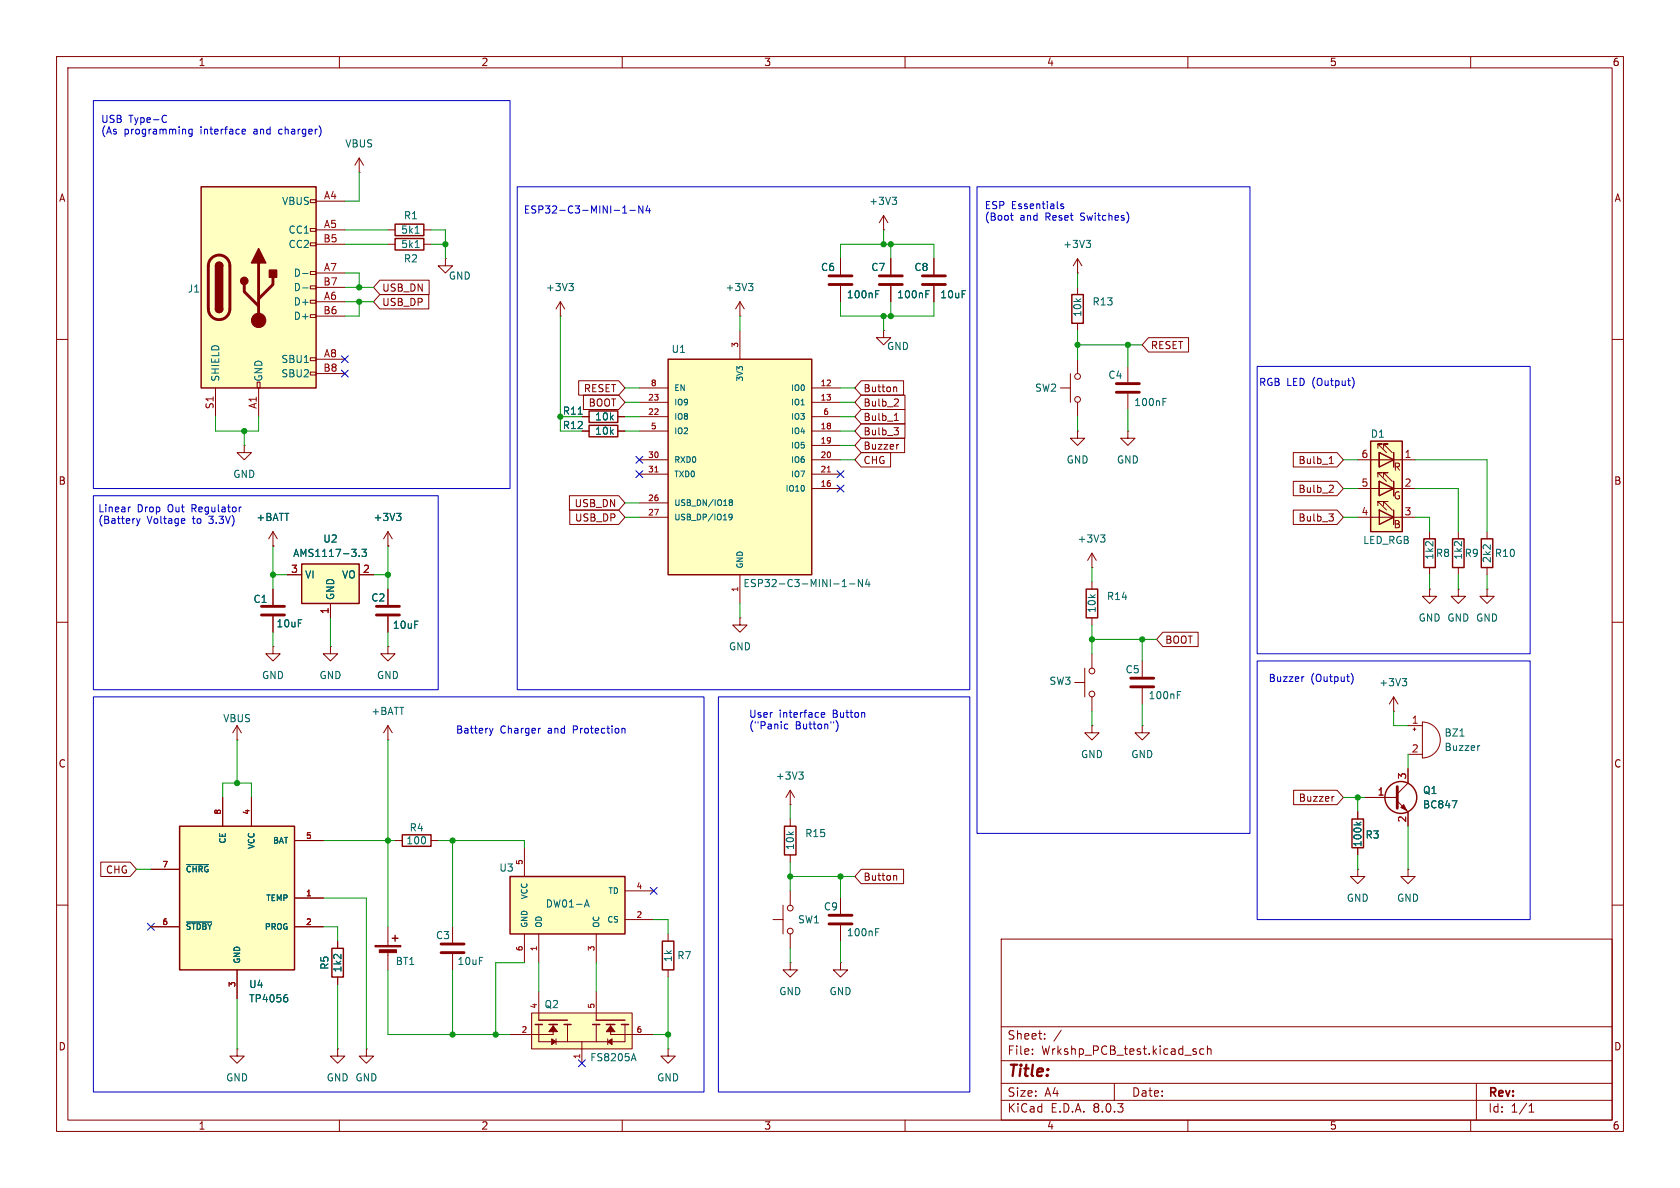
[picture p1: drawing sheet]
<svg xmlns="http://www.w3.org/2000/svg" width="297mm" height="210mm" viewBox="0 0 297 210" stroke-linecap="round" stroke-linejoin="round" font-family="sans-serif">
<g fill="none" stroke="#840000" stroke-width=".18">
<path d="M10 10h277v190h-277zM12 12h273v186h-273zM60 10v2M110 10v2M160 10v2M210 10v2M260 10v2M10 60h2M285 60h2M48.3 96.5h.1M48.3 94l-.8 1.3M48.3 94v2.5"/>
<path d="M48.3 94l.7 1.3M10 110h2M285 110h2M10 160h2M285 160h2M177 166h108v32h-108zM60 198v2M110 198v2M160 198v2M177 194.5h108M177 191.5h108M177 187.5h108"/>
<path d="M177 181.5h108M182.5 186.3v.1M182.5 185.5v.1M184.7 183.6v.1M184.7 182.8v.1M187.6 182.1l-1.3 2M197 191.5v3M210 198v2M212.8 185.5l-.4-.1-.3 .3v.4l.1 .2h.6M213.5 185.5l.2-.1 .3 .1 .1 .9M213.5 184.9v1.5M260 198v2"/>
<path d="M261 191.5v6.5M270.3 196.6h.9M270.3 195.5l.4-.4v1.5"/>
</g>
<path d="M53.3 99.7h10.2v7h-10.2z" fill="#ffffc2"/>
<path d="M53.3 99.7h10.2v7h-10.2zM69.3 165.9h1.1M69.8 165.4v1" fill="none" stroke="#840000" stroke-width=".25"/>
<g fill="none" stroke="#840000" stroke-width=".18">
<path d="M68.6 96.5h.1M68.6 94l-.8 1.3M68.6 94v2.5M68.6 94l.7 1.3M193 97.8l-.7 1.3M193 97.8v2.5M193 97.8l.8 1.3M48.3 104.1v2.8M48.3 109v2.8M50.8 101.6h2.5M58.4 106.7v2.5M63.5 101.6h2.5"/>
<path d="M68.6 104.1v2.8M68.6 109v2.8M193 100.3h.1M68.6 163.8v3.3M68.6 168.1v3.4"/>
</g>
<path d="M63.5 98.2v.2M64 97.1h.8l-.5 .5 .4 .1v.5l-.2 .2-.5-.2M70.1 90.7h.8l-.4 .5M70.6 91.2l.3 .3v.3l-.3 .2M194.6 94.6h.7l-.4 .4M195.1 95l.2 .3v.3l-.2 .2" fill="none" stroke="#006464" stroke-width=".18"/>
<path d="M46.2 108.7h4.1M46.2 107.2h4.1M66.5 108.7h4.1M66.5 107.2h4.1" fill="none" stroke="#840000" stroke-width=".51"/>
<g fill="#840000" stroke="#840000" stroke-width=".18">
<path d="M66.3 167.1h4.6v.3h-4.6z"/>
<path d="M67.1 167.9h3v.5h-3z"/>
</g>
<path d="M90.2 154.9h20.3v10.2h-20.3z" fill="#ffffc2"/>
<path d="M90.2 154.9h20.3v10.2h-20.3z" fill="none" stroke="#840000" stroke-width=".25"/>
<g fill="none" stroke="#840000" stroke-width=".18">
<path d="M191.8 118.1v5.1M193 115.6v2.5M190 120.7h1.8M193 123.2v2.5M92.7 149.9v5M110.5 157.5h5.1M80 163.8v2.8M80 168.7v2.8M92.7 165.1v5.1M95.2 165.1v5.1M105.4 165.1v5.1M110.5 162.6h5.1"/>
<circle cx="193" cy="118.6" r=".51"/>
<circle cx="193" cy="122.7" r=".51"/>
</g>
<path d="M103.4 160h.6M103.3 160.3l.4-1.2 .5 1.2" fill="none" stroke="#006464" stroke-width=".18"/>
<path d="M78 168.4h4M78 166.9h4" fill="none" stroke="#840000" stroke-width=".51"/>
<path d="M94 179.1h17.8v6.3h-17.8z" fill="#ffffc2"/>
<path d="M58.7 167.6h2v5.1h-2zM94.6 181.1h1.3M95.2 180.3h5.1M97 181.1h1.6M99.7 181.1h1.3M104.8 181.1h1.2M105.4 180.3h5.1M107.2 181.1h1.5M109.9 181.1h1.2" fill="none" stroke="#840000" stroke-width=".25"/>
<g fill="none" stroke="#840000" stroke-width=".18">
<path d="M190.5 76.2v1.3h1.3l-1.3 1.2-1.3-1.2h1.3M190.5 76.2h.1M48.3 114.3v1.3h1.2l-1.2 1.2-1.3-1.2h1.3M48.3 114.3h.1M58.4 114.3v1.3h1.3l-1.3 1.2-1.3-1.2h1.3M58.4 114.3h.1M41.9 130.8h.1M41.9 128.3l-.8 1.2M41.9 128.3v2.5M41.9 128.3l.8 1.2M59.7 166.4v1.2M59.7 172.7v1.3"/>
<path d="M94 179.1h17.8v6.3h-17.8zM95.2 175.3v5M105.4 175.3v5M148.6 170.2v1.3h1.3l-1.3 1.2-1.3-1.2h1.3M148.6 170.2h.1M41.9 185.4v1.3h1.3l-1.3 1.3-1.3-1.3h1.3M41.9 185.4h.1M59.7 185.4v1.3h1.3l-1.3 1.3-1.3-1.3h1.3M59.7 185.4h.1M64.8 185.4v1.3h1.2l-1.2 1.3-1.3-1.3h1.3M64.8 185.4h.1M95.2 181.1v3.1h15.3v-3.1"/>
<path d="M97.8 181.1v1.8h-7.6M98.3 183.6v1.1M100.3 181.1v3.1M102.9 184.2v3.8M105.4 181.1v3.1M107.4 183.6v1.1M107.9 181.1v1.8h7.7"/>
</g>
<g fill="#840000" stroke="#840000" stroke-width=".18">
<path d="M97.8 181.4l.8 1h-1.6z"/>
<path d="M107.9 181.4l.8 1h-1.5z"/>
<path d="M97.5 183.6l.8 .6-.8 .5z"/>
<path d="M107.4 184.2l.8-.6v1.1z"/>
</g>
<path d="M111.7 187.2h.6M112 186.3l.4 1.2" fill="none" stroke="#006464" stroke-width=".18"/>
<path d="M31.7 146.1h20.4v25.4h-20.4z" fill="#ffffc2"/>
<path d="M31.7 146.1h20.4v25.4h-20.4z" fill="none" stroke="#840000" stroke-width=".25"/>
<path d="M199.4 76.2v1.3h1.3l-1.3 1.2-1.3-1.2h1.3M199.4 76.2h.1M26.7 153.7h5M39.4 141v5.1M44.4 141v5.1M52.1 158.8h5M52.1 148.6h5M26.7 163.8h5M41.9 171.5v5M52.1 163.8h5" fill="none" stroke="#840000" stroke-width=".18"/>
<path d="M33 152.8h3.9M33 163h4.4M50.5 175.8h.3M50.6 176.3l.3 .3v.3l-.3 .2" fill="none" stroke="#006464" stroke-width=".18"/>
<path d="M242.3 78h5.6v16h-5.6z" fill="#ffffc2"/>
<g fill="none" stroke="#840000" stroke-width=".18">
<path d="M63.5 30.5h.1M63.5 27.9l-.8 1.3M63.5 27.9v2.6M63.5 27.9l.8 1.3M68.6 40.6h1.2M68.6 43.2h1.2M74.9 40.6h1.3M74.9 43.2h1.3M78.7 45.7v1.3h1.3l-1.3 1.3-1.2-1.3h1.2M78.7 45.7h.1M43.2 78.7v1.3h1.2l-1.2 1.3-1.3-1.3h1.3M43.2 78.7h.1"/>
<path d="M102.9 73.7h1.2M102.9 76.2h1.2M109.2 73.7h1.3M109.2 76.2h1.3M243.6 79.2v-.7h.7h-.7l1.5 1.5M244.6 79.2v-.7h.8h-.8l1.5 1.5M240 91.4h10.2M240 86.4h10.2M240 81.3h10.2M243.6 89.4v-.8h.7h-.7l1.5 1.6M243.6 84.3v-.7h.7h-.7l1.5 1.5M243.8 85.1v2.5z"/>
<path d="M243.8 85.1h.1M243.8 80v2.6zM243.8 80h.1M244.6 89.4v-.8h.8h-.8l1.5 1.6M244.6 84.3v-.7h.8h-.8l1.5 1.5M246.4 85.1v2.5M246.4 80v2.6M252.7 94v1.3M257.8 94v1.3M262.9 94v1.3M68.6 114.3v1.3h1.2l-1.2 1.2-1.3-1.2h1.3M68.6 114.3h.1"/>
<path d="M252.7 104.1v1.3h1.3l-1.3 1.3-1.2-1.3h1.2M252.7 104.1h.1M252.7 100.3v1.3M257.8 104.1v1.3h1.3l-1.3 1.3-1.3-1.3h1.3M257.8 104.1h.1M257.8 100.3v1.3M262.9 104.1v1.3h1.3l-1.3 1.3-1.3-1.3h1.3M262.9 104.1h.1M262.9 100.3v1.3M68.6 130.8h.1M68.6 128.3l-.8 1.2M68.6 128.3v2.5"/>
<path d="M68.6 128.3l.7 1.2M118.1 165.1v1.3M118.1 171.5v1.2M118.1 185.4v1.3h1.3l-1.3 1.3-1.3-1.3h1.3M118.1 185.4h.1"/>
</g>
<g fill="none" stroke="#840000" stroke-width=".25">
<path d="M69.8 39.6h5.1v2.1h-5.1zM69.8 42.2h5.1v2h-5.1zM104.1 72.6h5.1v2.1h-5.1zM104.1 75.2h5.1v2h-5.1zM242.3 78h5.6v16h-5.6zM243.8 90.2l2.6 1.2-2.6 1.3zM243.8 85.1l2.6 1.3-2.6 1.2zM243.8 80l2.6 1.3-2.6 1.3zM246.4 80v2.6M246.4 85.1v2.5M246.4 90.2v2.5M251.7 95.3h2v5h-2z"/>
<path d="M256.8 95.3h2v5h-2zM261.9 95.3h2v5h-2zM117.1 166.4h2v5.1h-2z"/>
</g>
<path d="M73.4 41.2h.7M73.4 43.8h.7M102.2 73.2h.7" fill="none" stroke="#006464" stroke-width=".18"/>
<path d="M35.6 33h20.3v35.6h-20.3z" fill="#ffffc2"/>
<g fill="none" stroke="#840000" stroke-width=".18">
<path d="M54.9 35.3h1v.5h-1zM55.9 35.6h5.1M54.9 55.6h1v.5h-1zM54.9 53.1h1v.5h-1zM54.9 50.5h1v.6h-1zM54.9 48h1v.5h-1zM54.9 42.9h1v.5h-1zM54.9 40.4h1v.5h-1zM55.9 40.6h5.1M55.9 53.3h5.1M55.9 48.3h5.1M55.9 43.2h5.1"/>
<path d="M55.9 55.9h5.1M55.9 50.8h5.1M38.1 68.6v5.1M45.5 67.6h.5v1h-.5zM45.7 68.6v5.1M54.9 65.8h1v.5h-1zM54.9 63.2h1v.6h-1zM55.9 63.5h5.1M55.9 66h5.1M246.4 125.7h.1M246.4 123.2l-.8 1.3M246.4 123.2v2.5"/>
<path d="M246.4 123.2l.7 1.3M248.9 135.9v2.5l-1.9 1.9M248.9 128.3h2.6M248.9 133.4h2.6M249.8 128.9h.5M250.1 128.7v.5M251.5 127.6a3.2 3.2 0 0 1 3.1 3.2 3.2 3.2 0 0 1-3.1 3.2zM69.8 148.6h1.3M76.2 148.6h1.3M139.7 157.5v2.5M148.6 158.8v2.7M240 153.7v1.2h1.3l-1.3 1.3-1.2-1.3h1.2"/>
<path d="M240 153.7h.1M241.3 141h5.7M247 141.6l1.9 1.9v2.6M248.9 153.7v1.2h1.3l-1.3 1.3-1.3-1.3h1.3M248.9 153.7h.1M136.7 162.6h1.7M138.4 160v5.1M139.7 170.2v1.3h1.3l-1.3 1.2-1.3-1.2h1.3M139.7 170.2h.1M139.7 165.1v2.5M148.6 163.6v2.8"/>
<circle cx="139.7" cy="164.6" r=".51"/>
<circle cx="139.7" cy="160.5" r=".51"/>
</g>
<g fill="none" stroke="#840000" stroke-width=".25">
<path d="M35.6 33h20.3v35.6h-20.3zM38.1 54.6a.64 .64 0 0 0 .6 .6 .64 .64 0 0 0 .7-.6M38.1 47a.64 .64 0 0 1 .6-.6 .64 .64 0 0 1 .7 .6M71.1 147.6h5.1v2h-5.1z"/>
<circle cx="247.6" cy="141" r="2.82"/>
</g>
<path d="M37.4 45.7a1.9 1.9 0 0 1 2.1-.5 1.9 1.9 0 0 1 1.1 1.8v7.6a1.91 1.91 0 0 1-1.9 1.9 1.91 1.91 0 0 1-1.9-1.9v-7.8l.2-.6zM43.2 50.3v1.3l2.5 2.5M45.7 46.5v10.1M48.3 49v1.3l-2.6 2.5M247 139.1v3.8M146.6 163.3h4M146.6 161.8h4" fill="none" stroke="#840000" stroke-width=".51"/>
<g fill="#840000" stroke="#840000" stroke-width=".25">
<path d="M38.1 54.6h1.3a.64 .64 0 0 1-.7 .6 .64 .64 0 0 1-.6-.6z"/>
<path d="M38.1 47h1.3v7.6h-1.3z"/>
<path d="M38.3 46.5a.64 .64 0 0 1 .7-.1 .64 .64 0 0 1 .4 .6h-1.3z"/>
<path d="M45.7 43.9l1.3 2.6h-2.6z"/>
<path d="M47.6 47.8h1.3v1.2h-1.3z"/>
<circle cx="43.2" cy="49.7" r=".63"/>
</g>
<g fill="#840000" stroke="#840000" stroke-width=".18">
<path d="M247.6 142.7l.6-.5 .5 1.1z"/>
<circle cx="45.7" cy="56.6" r="1.27"/>
</g>
<path d="M53.5 48.4h1M53.5 50.9h1M247.9 120h.8l-.4 .4M248.4 120.4l.3 .3v.3l-.3 .2M258.1 130.1h.7M261.6 131.8l-.2 .1M256.7 141.5h.9l-.6 1.3M154.8 164.8h.4M154.8 164.2h.6" fill="none" stroke="#006464" stroke-width=".18"/>
<path d="M118.1 63.5h25.4v38.1h-25.4z" fill="#ffffc2"/>
<path d="M189.5 52.1h2v5.1h-2zM118.1 63.5h25.4v38.1h-25.4zM192 104.1h2.1v5.1h-2.1zM138.7 146.1h2v5h-2zM239 144.8h2v5.1h-2z" fill="none" stroke="#840000" stroke-width=".25"/>
<g fill="none" stroke="#840000" stroke-width=".18">
<path d="M156.2 38.1l-.8 1.3M156.2 38.1v2.5M156.2 38.1l.8 1.3M67.2 52.1h8.6v2.5h-8.6l-1.2-1.3zM67.2 49.5h8.7v2.6h-8.7l-1.2-1.3zM99.1 55.9h.1M99.1 53.3l-.8 1.3M99.1 53.3v2.6M99.1 53.3l.7 1.3M130.8 55.9h.1M130.8 53.3v2.6M130.8 58.4v5.1"/>
<path d="M130.8 53.3l-.8 1.3M130.8 53.3l.8 1.3M148.6 45.7v2.8M148.6 50.5v2.8M156.2 58.4v1.3h1.3l-1.3 1.3-1.3-1.3h1.3M156.2 58.4h.1M156.2 40.6h.1M157.5 45.7v2.8M157.5 50.5v2.8M165.1 45.7v2.8M165.1 50.5v2.8M190.5 48.3h.1"/>
<path d="M190.5 45.7v2.6M190.5 50.8v1.3M190.5 57.2v1.2M190.5 45.7l-.8 1.3M190.5 45.7l.8 1.3M203 59.7h7.1v2.5h-7.1l-1.1-1.2zM102.3 67.3h7.1l1.1 1.3-1.1 1.3h-7.1zM102.9 76.2h1.2M102.9 73.7h1.2M103.1 69.8h6.3l1.1 1.3-1.1 1.3h-6.3zM109.2 76.2h1.3M109.2 73.7h1.3"/>
<path d="M113 68.6h5.1M113 71.1h5.1M113 76.2h5.1M113 73.7h5.1M143.5 68.6h5.1M143.5 71.1h5.1M143.5 76.2h5.1M143.5 78.7h5.1M143.5 73.7h5.1M152.2 74.9h7.8v2.6h-7.8l-1.1-1.3zM152.2 67.3h7.5v2.6h-7.5l-1.1-1.3zM152.2 77.5h7.7v2.5h-7.7l-1.1-1.3z"/>
<path d="M152.2 72.4h7.8v2.5h-7.8l-1.1-1.2zM152.2 69.8h7.8v2.6h-7.8l-1.1-1.3zM158 75.6h.8l-.4 .5M158.1 74.3h.7M158.2 68.4l.3 .2v.7M158.2 73.4l.3-.3v1.2M158.6 76.1l.2 .2v.3l-.2 .3M158.6 70.5l.2 .3v.3l-.8 .7h.8M158.9 78.6h-.3M187.5 68.6h1.7M189.2 66v5.1M190.5 63.5v2.5"/>
<path d="M190.5 71.1v2.6M199.4 64.8v2.8M199.4 69.6v2.8M48.3 96.5h.1M68.6 96.5h.1M100.7 87.6h8.7l1.1 1.3-1.1 1.3h-8.7zM100.7 90.2h8.7l1.1 1.2-1.1 1.3h-8.7zM113 81.3h5.1M113 83.8h5.1M113 88.9h5.1M113 91.4h5.1M143.5 86.4h5.1"/>
<path d="M143.5 81.3h5.1M143.5 83.8h5.1M152.2 80h5.2v2.6h-5.2l-1.1-1.3zM228.6 85.1h7.8l1.1 1.3-1.1 1.2h-7.8zM228.6 90.2h7.8l1.1 1.2-1.1 1.3h-7.8zM228.6 80h7.8l1.1 1.3-1.1 1.3h-7.8zM234.9 90.8h.8l-.4 .5M235 82h.7M235.1 81l.3-.3v1.3M235.5 85.8l.2 .2v.3l-.8 .7h.8M235.5 91.3l.2 .3v.3l-.2 .2M48.3 104.1v2.8"/>
<path d="M48.3 109v2.8M50.8 101.6h2.5M58.4 106.7v2.5M63.5 101.6h2.5M68.6 104.1v2.8M68.6 109v2.8M130.8 109.2v1.3h1.3l-1.3 1.3-1.3-1.3h1.3M130.8 109.2h.1M130.8 101.6v5.1M193 102.9v1.2M193 109.2v1.3M201.9 116.8v2.8"/>
<path d="M205.6 111.8h6.2v2.5h-6.2l-1.1-1.3zM139.7 139.7l-.8 1.3M139.7 139.7v2.5M139.7 139.7l.8 1.3M193 128.3v1.2h1.3l-1.3 1.3-1.2-1.3h1.2M193 128.3h.1M201.9 128.3v1.2h1.3l-1.3 1.3-1.2-1.3h1.2M201.9 128.3h.1M201.9 121.7v2.8M228.7 139.7h7.7l1.1 1.3-1.1 1.2h-7.7zM248.9 135.9v2.5M17.8 152.4h5.2l1.1 1.3-1.1 1.2h-5.2z"/>
<path d="M26.7 153.7h5M39.4 141v5.1M44.4 141v5.1M52.1 158.8h5M52.1 148.6h5M139.7 142.2h.1M139.7 144.8v1.3M139.7 151.1v1.3M152.2 153.7h7.5v2.5h-7.5l-1.1-1.3zM158.2 154.8l.3 .1v.7M235.8 140.8l-.2 .1M240 143.5v1.3"/>
<path d="M240 149.9v1.2M241.3 141h5.7M248.9 143.5v2.6M26.7 163.8h5M41.9 171.5v5M52.1 163.8h5M59.7 166.4v1.2M59.7 172.7v1.3"/>
<circle cx="190.5" cy="70.6" r=".51"/>
<circle cx="190.5" cy="66.5" r=".51"/>
</g>
<path d="M115.8 83.4h.5M146.2 83.4h.6" fill="none" stroke="#a90000" stroke-width=".18"/>
<g fill="none" stroke="#006464" stroke-width=".18">
<path d="M157.7 34.9h.8l-.4 .5M158.3 35.4l.2 .2v.3l-.2 .2M100.6 50.1h.8l-.5 .5M101.1 50.6l.3 .2v.3l-.3 .3M132.3 50.1h.8l-.4 .5M132.9 50.6l.2 .2v.3l-.2 .3M154.8 52h.4M154.8 51.4h.6M163.7 52h.4M163.7 51.4h.6M192 42.5h.8l-.4 .5M192.6 43l.2 .2v.3l-.2 .3"/>
<path d="M102.2 73.2h.7M205.6 71h.4M205.6 70.4h.6M63.5 98.2v.2M64 97.1h.8l-.5 .5 .4 .1v.5l-.2 .2-.5-.2M70.1 90.7h.8l-.4 .5M70.6 91.2l.3 .3v.3l-.3 .2M129.1 88.8l-.2-.2 .2-.3 .4 .2-.2 .3M129.1 88.8l-.2 .2 .2 .4 .4-.2-.2-.4M129.1 88.8h.2M129.4 91.3l-.2 .2h-.2l-.1-.5 .3-.1 .2 .2v.6l-.2 .2h-.2M148.9 103.7h.7"/>
<path d="M148.9 102.8l.4-.4v1.3M150.2 103.2h.9M152.5 102.4v1.3l-.8-1.3v1.3M153.3 102.4l-.3 .9h.8M153.6 102.9v.8M141.2 136.5h.8l-.4 .5M141.8 137l.2 .2v.3l-.2 .2M208.1 122.9h.5M208.1 122.2h.6M33 152.8h3.9M239.8 145.3l.4 .5M240.6 145.3l-.5 .4"/>
<path d="M256.7 141.5h.9l-.6 1.3M33 163h4.4M50.5 175.8h.3M50.6 176.3l.3 .3v.3l-.3 .2"/>
</g>
<path d="M146.6 50.3h4M146.6 48.8h4M155.4 50.3h4.1M155.4 48.8h4.1M163.1 50.3h4M163.1 48.8h4M197.4 69.3h4M197.4 67.8h4M199.9 119.9h4.1M199.9 121.4h4.1" fill="none" stroke="#840000" stroke-width=".51"/>
<g fill="none" stroke="#0000c2" stroke-width=".18">
<path d="M16.5 17.8h73.7v68.6h-73.7zM29.1 20.4l.3 .1M29.4 21.5l-.3 .1M34 22.8v1.1l-.3 .2h-.3M34 22.9l-.4-.1-.2 .3 .1 .5h.5M42.9 23.6h.4M42.9 22.9l.3-.1 .2 .3-.6 .2M91.4 33h80v88.9h-80zM110.1 37.7h.7M110.1 36.8l.3-.4v1.3M111.4 37.2h.9M113.7 36.4v1.3l-.8-1.3v1.3"/>
<path d="M114.5 36.3l-.3 .9h.8M114.8 36.8v.9M172.7 33h48.3v114.3h-48.3zM178.6 38.1h.5M178.8 37.7v1l.3 .2M188 36.1l-.3-.1-.2 .2 .1 .2 .4 .1v.3h-.5M199.4 37.8l.2 .5-.2 .8M222.2 64.8h48.3v50.8h-48.3zM239 66.7a1.46 1.46 0 0 1 0 1.9M16.5 87.6h61v34.3h-61zM23.1 89.6l-.3 .2M24.1 91.7l.3 .8"/>
<path d="M24.4 92.5l-.3 .4M24.8 91.7l-.4 .8M32.5 91.7l.2 .3-.6 .1M32.6 92.5h-.1M42.7 89.6l-.3 .1M222.2 116.8h48.3v45.8h-48.3zM230.5 119.6l-.2 .1M238.9 119a1.46 1.46 0 0 1 0 2M16.5 123.2h108v69.8h-108zM86.5 128.7l.3 .9M86.8 129.6l-.1 .4M87.1 128.7l-.3 .9"/>
<path d="M95.6 128.7l-.3 .1M110 128.8h.4l.1 .8M127 123.2h44.4v69.8h-44.4zM139.3 128.1l-.4-.1-.2 .2 .1 .6h.5M145.2 126.4l.6-.1-.1-.3h-.3l-.2 .1 .1 .6h.4M148 127.8a1.48 1.48 0 0 1-.2 1.5"/>
</g>
<g fill="none" stroke="#009600" stroke-width=".18">
<path d="M63.5 30.5v5.1h-2.5M61 48.3h2.5v2.5M61 53.3h5M61 40.6h7.6M61 43.2h7.6M61 50.8h5M63.5 53.3v2.6h-2.5M76.2 40.6h2.5v5.1M76.2 43.2h2.5M99.1 55.9v20.3h3.8M130.8 55.9v2.5M148.6 53.3v2.6h16.5v-2.6"/>
<path d="M148.6 45.7v-2.5h16.5v2.5M156.2 40.6v2.6M156.2 55.9v2.5M157.5 43.2v2.5M157.5 53.3v2.6M190.5 48.3v2.5M190.5 58.4v5.1M38.1 73.7v2.5h7.6v-2.5M43.2 76.2v2.5M99.1 73.7h3.8M110.5 76.2h2.5M110.5 68.6h2.5"/>
<path d="M110.5 71.1h2.5M110.5 73.7h2.5M148.6 76.2h2.5M148.6 68.6h2.5M148.6 71.1h2.5M148.6 73.7h2.5M148.6 78.7h2.5M190.5 73.7v2.5M190.5 61h11.4M199.4 61v3.8M199.4 72.4v3.8M48.3 96.5v7.6"/>
<path d="M68.6 96.5v7.6M110.5 91.4h2.5M110.5 88.9h2.5M148.6 81.3h2.5M237.5 91.4h2.5M237.5 81.3h2.5M237.5 86.4h2.5M250.2 91.4h2.5v2.6M250.2 81.3h12.7v12.7M250.2 86.4h7.6v7.6M48.3 111.8v2.5M48.3 101.6h2.5"/>
<path d="M58.4 109.2v5.1M66 101.6h2.6M68.6 111.8v2.5M130.8 106.7v2.5M193 113h11.5M193 100.3v2.6M193 110.5v5.1M201.9 113v3.8M252.7 101.6v2.5M257.8 101.6v2.5M262.9 101.6v2.5M41.9 130.8v7.6"/>
<path d="M68.6 130.8v33M193 125.7v2.6M201.9 124.5v3.8M246.4 125.7v2.6h2.5M248.9 133.4v2.5M24.1 153.7h2.6M39.4 141v-2.6h5v2.6M57.1 148.6h12.7M57.1 158.8h7.7v26.6M77.5 148.6h15.2v1.3M80 148.6v15.2M139.7 154.9h11.4"/>
<path d="M139.7 142.2v2.6M139.7 152.4v5.1M148.6 154.9v3.9M237.5 141h3.8M240 141v2.5M240 151.1v2.6M248.9 146.1v7.6M41.9 176.5v8.9M57.1 163.8h2.6v2.6M59.7 174v11.4M68.6 171.5v11.4h21.6M80 171.5v11.4"/>
<path d="M92.7 170.2h-5.1v12.7M95.2 170.2v5.1M105.4 170.2v5.1M115.6 162.6h2.5v2.5M118.1 172.7v12.7M139.7 167.6v2.6M148.6 166.4v3.8M115.6 182.9h2.5"/>
</g>
<g fill="none" stroke="#000084" stroke-width=".18">
<path d="M60.4 62.9l1.2 1.2M60.4 65.4l1.2 1.2M61.6 62.9l-1.2 1.2M61.6 65.4l-1.2 1.2M112.4 83.2l1.2 1.2M112.4 80.7l1.2 1.2M113.6 83.2l-1.2 1.2M113.6 80.7l-1.2 1.2M148 83.2l1.2 1.2M148 85.8l1.2 1.2M149.2 83.2l-1.2 1.2M149.2 85.8l-1.2 1.2"/>
<path d="M115 156.9l1.2 1.2M116.2 156.9l-1.2 1.2M26.1 163.2l1.2 1.2M27.3 163.2l-1.2 1.2M102.3 187.4l1.2 1.2M103.5 187.4l-1.2 1.2"/>
</g>
<g fill="#009600" stroke="#009600" stroke-width=".18">
<circle cx="41.9" cy="138.4" r=".46"/>
<circle cx="68.6" cy="101.6" r=".46"/>
<circle cx="48.3" cy="101.6" r=".46"/>
<circle cx="87.6" cy="182.9" r=".46"/>
<circle cx="80" cy="182.9" r=".46"/>
<circle cx="68.6" cy="148.6" r=".46"/>
<circle cx="80" cy="148.6" r=".46"/>
<circle cx="139.7" cy="154.9" r=".46"/>
<circle cx="148.6" cy="154.9" r=".46"/>
<circle cx="118.1" cy="182.9" r=".46"/>
<circle cx="63.5" cy="50.8" r=".46"/>
<circle cx="43.2" cy="76.2" r=".46"/>
<circle cx="63.5" cy="53.3" r=".46"/>
<circle cx="78.7" cy="43.2" r=".46"/>
<circle cx="99.1" cy="73.7" r=".46"/>
<circle cx="156.2" cy="43.2" r=".46"/>
<circle cx="157.5" cy="43.2" r=".46"/>
<circle cx="156.2" cy="55.9" r=".46"/>
<circle cx="157.5" cy="55.9" r=".46"/>
<circle cx="199.4" cy="61" r=".46"/>
<circle cx="190.5" cy="61" r=".46"/>
<circle cx="201.9" cy="113" r=".46"/>
<circle cx="193" cy="113" r=".46"/>
<circle cx="240" cy="141" r=".46"/>
</g>
<text font-size="2.8" fill="#840000" x="178" y="190.9">Title:</text>
<g font-size="2.1" fill="#840000">
<text x="178" y="184">Sheet:</text>
<text x="178" y="186.7">File:</text>
<text x="184.1" y="186.7">Wrkshp_PCB_test.kicad_sch</text>
<text x="178" y="196.9">KiCad</text>
<text x="178" y="194.1">Size:</text>
<text x="184.7" y="194.1">A4</text>
<text x="185.7" y="196.9">E.D.A.</text>
<text x="193.3" y="196.9">8.0.3</text>
<text x="200" y="194.1">Date:</text>
<text x="263" y="194.3">Rev:</text>
<text x="263" y="196.9">Id:</text>
<text x="267.1" y="196.9">1/1</text>
</g>
<g font-size="1.8" fill="#840000">
<text x="35" y="11.9">1</text>
<text x="85" y="11.9">2</text>
<text x="135" y="11.9">3</text>
<text x="185" y="11.9">4</text>
<text x="235" y="11.9">5</text>
<text x="285" y="11.9">6</text>
<text x="10.3" y="35.9">A</text>
<text x="285.3" y="35.9">A</text>
<text x="67.5" y="51.8">USB_DN</text>
<text x="67.5" y="54.3">USB_DP</text>
<text x="203.4" y="61.9">RESET</text>
<text x="103.1" y="69.5">RESET</text>
<text x="152.6" y="69.5">Button</text>
<text x="104" y="72.1">BOOT</text>
<text x="152.6" y="77.2">Bulb_3</text>
<text x="152.6" y="74.6">Bulb_1</text>
<text x="152.6" y="72.1">Bulb_2</text>
<text x="152.6" y="79.7">Buzzer</text>
<text x="152.6" y="82.2">CHG</text>
<text x="229.4" y="82.2">Bulb_1</text>
<text x="246.3" y="83.4">R</text>
<text x="10.3" y="85.9">B</text>
<text x="101.5" y="89.9">USB_DN</text>
<text x="229.4" y="87.3">Bulb_2</text>
<text x="246.3" y="88.5">G</text>
<text x="285.3" y="85.9">B</text>
<text x="101.5" y="92.4">USB_DP</text>
<text x="229.4" y="92.4">Bulb_3</text>
<text x="246.3" y="93.6">B</text>
<text x="205.9" y="114">BOOT</text>
<text x="10.3" y="135.9">C</text>
<text x="285.3" y="135.9">C</text>
<text x="229.5" y="141.9">Buzzer</text>
<text x="18.6" y="154.6">CHG</text>
<text x="152.6" y="155.9">Button</text>
<text x="10.3" y="185.9">D</text>
<text x="285.3" y="185.9">D</text>
<text x="35" y="199.9">1</text>
<text x="85" y="199.9">2</text>
<text x="135" y="199.9">3</text>
<text x="185" y="199.9">4</text>
<text x="235" y="199.9">5</text>
<text x="285" y="199.9">6</text>
</g>
<g font-size="1.8" fill="#0000c2">
<text x="17.8" y="22.1">USB</text>
<text x="22.8" y="22.1">Type-C</text>
<text x="17.8" y="24.1">(As</text>
<text x="21.9" y="24.1">programming</text>
<text x="35.5" y="24.1">interface</text>
<text x="45.1" y="24.1">and</text>
<text x="49.7" y="24.1">charger)</text>
<text x="92.5" y="38">ESP32-C3-MINI-1-N4</text>
<text x="174" y="37.3">ESP</text>
<text x="174" y="39.3">(Boot</text>
<text x="178.8" y="37.3">Essentials</text>
<text x="180.3" y="39.3">and</text>
<text x="184.9" y="39.3">Reset</text>
<text x="191.3" y="39.3">Switches)</text>
<text x="222.5" y="68.4">RGB LED (Output)</text>
<text x="17.3" y="90.9">Linear</text>
<text x="17.3" y="92.9">(Battery</text>
<text x="24.2" y="90.9">Drop</text>
<text x="26" y="92.9">Voltage</text>
<text x="29.8" y="90.9">Out</text>
<text x="34.1" y="90.9">Regulator</text>
<text x="34.2" y="92.9">to</text>
<text x="37.2" y="92.9">3.3V)</text>
<text x="224.2" y="120.8">Buzzer</text>
<text x="231.7" y="120.8">(Output)</text>
<text x="80.5" y="130">Battery</text>
<text x="88.4" y="130">Charger</text>
<text x="97" y="130">and</text>
<text x="101.6" y="130">Protection</text>
<text x="132.3" y="127.2">User</text>
<text x="132.3" y="129.3">(&quot;Panic</text>
<text x="137.7" y="127.2">interface</text>
<text x="140.6" y="129.3">Button&quot;)</text>
<text x="147.3" y="127.2">Button</text>
</g>
<g font-size="1.8" fill="#006464">
<text x="60.9" y="26.3">VBUS</text>
<text x="49.8" y="36.4">VBUS</text>
<text x="50.9" y="41.5">CC1</text>
<text x="70.8" y="41.5">5k1</text>
<text x="71.3" y="39">R1</text>
<text x="153.6" y="36.4">+3V3</text>
<text x="50.9" y="44">CC2</text>
<text x="70.8" y="44">5k1</text>
<text x="71.3" y="46.6">R2</text>
<text x="187.9" y="44">+3V3</text>
<text x="33.1" y="51.9">J1</text>
<text x="51.8" y="49.1">D-</text>
<text x="51.8" y="51.7">D-</text>
<text x="79.2" y="49.6">GND</text>
<text x="96.4" y="51.7">+3V3</text>
<text x="128.2" y="51.7">+3V3</text>
<text x="145" y="48.1">C6</text>
<text x="149.6" y="52.9">100nF</text>
<text x="153.9" y="48.1">C7</text>
<text x="158.5" y="52.9">100nF</text>
<text x="161.6" y="48.1">C8</text>
<text x="166.1" y="52.9">10uF</text>
<text x="51.8" y="54.2">D+</text>
<text x="51.8" y="56.7">D+</text>
<text x="191.4" y="56.1" transform="rotate(-90 191.4 56.1)">10k</text>
<text x="193" y="54.2">R13</text>
<text x="49.6" y="64.4">SBU1</text>
<text x="118.6" y="62.6">U1</text>
<text x="156.7" y="62.1">GND</text>
<text x="39" y="67.6" transform="rotate(-90 39 67.6)">SHIELD</text>
<text x="46.6" y="67.6" transform="rotate(-90 46.6 67.6)">GND</text>
<text x="49.6" y="66.9">SBU2</text>
<text x="182.9" y="69.4">SW2</text>
<text x="195.8" y="67.2">C4</text>
<text x="200.4" y="72">100nF</text>
<text x="99.4" y="73.5">R11</text>
<text x="99.4" y="76">R12</text>
<text x="105.1" y="74.5">10k</text>
<text x="105.1" y="77.1">10k</text>
<text x="242.2" y="77.6">D1</text>
<text x="188.5" y="82.1">GND</text>
<text x="197.4" y="82.1">GND</text>
<text x="41.1" y="84.7">GND</text>
<text x="45.2" y="92.3">+BATT</text>
<text x="65.9" y="92.3">+3V3</text>
<text x="51.7" y="98.7">AMS1117-3.3</text>
<text x="57" y="96.1">U2</text>
<text x="190.4" y="96.1">+3V3</text>
<text x="240.9" y="96.4">LED_RGB</text>
<text x="253.6" y="99.1" transform="rotate(-90 253.6 99.1)">1k2</text>
<text x="253.8" y="98.7">R8</text>
<text x="258.7" y="99.1" transform="rotate(-90 258.7 99.1)">1k2</text>
<text x="258.8" y="98.7">R9</text>
<text x="263.8" y="99.6" transform="rotate(-90 263.8 99.6)">2k2</text>
<text x="264.2" y="98.7">R10</text>
<text x="44.7" y="106.8">C1</text>
<text x="53.8" y="102.5">VI</text>
<text x="59.3" y="106.2" transform="rotate(-90 59.3 106.2)">GND</text>
<text x="60.4" y="102.5">VO</text>
<text x="65.5" y="106.5">C2</text>
<text x="131.3" y="104">ESP32-C3-MINI-1-N4</text>
<text x="195.6" y="106.3">R14</text>
<text x="48.8" y="111.1">10uF</text>
<text x="69.4" y="111.4">10uF</text>
<text x="193.9" y="108.4" transform="rotate(-90 193.9 108.4)">10k</text>
<text x="250.7" y="110.1">GND GND GND</text>
<text x="128.8" y="115.2">GND</text>
<text x="198.9" y="119.2">C5</text>
<text x="46.2" y="120.2">GND</text>
<text x="56.4" y="120.2">GND</text>
<text x="66.5" y="120.2">GND</text>
<text x="185.4" y="121.3">SW3</text>
<text x="203" y="123.8">100nF</text>
<text x="243.7" y="121.5">+3V3</text>
<text x="39.4" y="127.9">VBUS</text>
<text x="65.5" y="126.6">+BATT</text>
<text x="255.3" y="130.4">BZ1</text>
<text x="191" y="134.2">GND</text>
<text x="199.9" y="134.2">GND</text>
<text x="255.3" y="132.9">Buzzer</text>
<text x="137.1" y="138">+3V3</text>
<text x="251.5" y="143.1">BC847</text>
<text x="251.5" y="140.6">Q1</text>
<text x="71.7" y="149.5">100</text>
<text x="72.3" y="147.2">R4</text>
<text x="142.2" y="148.2">R15</text>
<text x="240.9" y="149.9" transform="rotate(-90 240.9 149.9)">100k</text>
<text x="241.3" y="148.4">R3</text>
<text x="88.2" y="154.3">U3</text>
<text x="140.6" y="150.4" transform="rotate(-90 140.6 150.4)">10k</text>
<text x="96.4" y="160.6">DW01-A</text>
<text x="145.6" y="161.1">C9</text>
<text x="238" y="159.6">GND</text>
<text x="246.9" y="159.6">GND</text>
<text x="77" y="166.2">C3</text>
<text x="141" y="163.4">SW1</text>
<text x="149.6" y="165.7">100nF</text>
<text x="58.3" y="171.5" transform="rotate(-90 58.3 171.5)">R5</text>
<text x="60.6" y="172" transform="rotate(-90 60.6 172)">1k2</text>
<text x="69.9" y="170.8">BT1</text>
<text x="80.8" y="170.8">10uF</text>
<text x="119" y="170.2" transform="rotate(-90 119 170.2)">1k</text>
<text x="119.6" y="169.8">R7</text>
<text x="43.9" y="174.9">U4</text>
<text x="43.9" y="177.4">TP4056</text>
<text x="96.2" y="178.4">Q2</text>
<text x="137.7" y="176.1">GND</text>
<text x="146.6" y="176.1">GND</text>
<text x="39.9" y="191.4">GND</text>
<text x="57.7" y="191.4">GND GND</text>
<text x="104.2" y="187.8">FS8205A</text>
<text x="116.1" y="191.4">GND</text>
</g>
<g font-size="1.8" fill="#a90000">
<text x="57.2" y="35.3">A4</text>
<text x="57.2" y="40.4">A5</text>
<text x="57.1" y="42.9">B5</text>
<text x="57.1" y="50.5">B7</text>
<text x="57.2" y="53.1">A6</text>
<text x="57.2" y="48">A7</text>
<text x="57.1" y="55.6">B6</text>
<text x="57.1" y="65.8">B8</text>
<text x="57.2" y="63.2">A8</text>
<text x="37.8" y="72.4" transform="rotate(-90 37.8 72.4)">S1</text>
<text x="45.5" y="72.4" transform="rotate(-90 45.5 72.4)">A1</text>
<text x="240.6" y="81">6</text>
<text x="248.2" y="81">1</text>
<text x="240.6" y="86.1">5</text>
<text x="248.2" y="86.1">2</text>
<text x="240.6" y="91.2">4</text>
<text x="248.2" y="91.2">3</text>
<text x="51.4" y="101.3">3</text>
<text x="64.1" y="101.3">2</text>
<text x="58.2" y="108.7" transform="rotate(-90 58.2 108.7)">1</text>
<text x="249.5" y="128">1</text>
<text x="248.7" y="137.9" transform="rotate(-90 248.7 137.9)">3</text>
<text x="249.5" y="133.1">2</text>
<text x="243.5" y="140.7">1</text>
<text x="248.7" y="145.5" transform="rotate(-90 248.7 145.5)">2</text>
</g>
<g font-size="1.4" fill="#a90000">
<text x="130.6" y="61.6" transform="rotate(-90 130.6 61.6)">3</text>
<text x="114.5" y="70.9">23</text>
<text x="115" y="68.3">8</text>
<text x="145" y="68.3">12</text>
<text x="145" y="70.9">13</text>
<text x="114.5" y="73.4">22</text>
<text x="115" y="75.9">5</text>
<text x="145" y="75.9">18</text>
<text x="145.4" y="73.4">6</text>
<text x="114.5" y="81">30</text>
<text x="114.5" y="83.6">31</text>
<text x="145" y="78.5">19</text>
<text x="145" y="81">20</text>
<text x="145" y="83.6">21</text>
<text x="114.5" y="88.6">26</text>
<text x="145" y="86.1">16</text>
<text x="114.5" y="91.2">27</text>
<text x="130.6" y="104.8" transform="rotate(-90 130.6 104.8)">1</text>
<text x="39.1" y="144.1" transform="rotate(-90 39.1 144.1)">8</text>
<text x="44.2" y="144.1" transform="rotate(-90 44.2 144.1)">4</text>
<text x="54" y="148.3">5</text>
<text x="28.6" y="153.4">7</text>
<text x="92.5" y="153" transform="rotate(-90 92.5 153)">5</text>
<text x="54" y="158.5">1</text>
<text x="112.4" y="157.2">4</text>
<text x="28.6" y="163.6">6</text>
<text x="54" y="163.6">2</text>
<text x="112.4" y="162.3">2</text>
<text x="92.5" y="168.3" transform="rotate(-90 92.5 168.3)">6</text>
<text x="95" y="168.3" transform="rotate(-90 95 168.3)">1</text>
<text x="105.2" y="168.3" transform="rotate(-90 105.2 168.3)">3</text>
<text x="41.7" y="174.6" transform="rotate(-90 41.7 174.6)">3</text>
<text x="95" y="178.4" transform="rotate(-90 95 178.4)">4</text>
<text x="105.2" y="178.4" transform="rotate(-90 105.2 178.4)">5</text>
<text x="92.1" y="182.6">2</text>
<text x="112.4" y="182.6">6</text>
<text x="102.6" y="187.3" transform="rotate(-90 102.6 187.3)">1</text>
</g>
<g font-size="1.4" fill="#006464">
<text x="119.1" y="71.9">IO9</text>
<text x="119.1" y="69.3">EN</text>
<text x="131.5" y="67.6" transform="rotate(-90 131.5 67.6)">3V3</text>
<text x="139.7" y="69.3">IO0</text>
<text x="139.7" y="71.9">IO1</text>
<text x="119.1" y="74.4">IO8</text>
<text x="119.1" y="76.9">IO2</text>
<text x="139.7" y="76.9">IO4</text>
<text x="139.7" y="74.4">IO3</text>
<text x="119.1" y="82">RXD0</text>
<text x="139.7" y="79.5">IO5</text>
<text x="139.7" y="82">IO6</text>
<text x="119.1" y="84.6">TXD0</text>
<text x="119.1" y="89.6">USB_DN/IO18</text>
<text x="138.8" y="87.1">IO10</text>
<text x="139.7" y="84.6">IO7</text>
<text x="119.1" y="92.2">USB_DP/IO19</text>
<text x="131.5" y="100.6" transform="rotate(-90 131.5 100.6)">GND</text>
<text x="40.1" y="149.3" transform="rotate(-90 40.1 149.3)">CE</text>
<text x="48.1" y="149.3">BAT</text>
<text x="32.8" y="154.4">~{CHRG}</text>
<text x="45.2" y="150.2" transform="rotate(-90 45.2 150.2)">VCC</text>
<text x="46.9" y="159.5">TEMP</text>
<text x="93.4" y="159.1" transform="rotate(-90 93.4 159.1)">VCC</text>
<text x="107.4" y="158.2">TD</text>
<text x="32.8" y="164.6">~{STDBY}</text>
<text x="46.7" y="164.6">PROG</text>
<text x="93.4" y="164.1" transform="rotate(-90 93.4 164.1)">GND</text>
<text x="96" y="164.1" transform="rotate(-90 96 164.1)">OD</text>
<text x="106.1" y="164.1" transform="rotate(-90 106.1 164.1)">OC</text>
<text x="107.2" y="163.3">CS</text>
<text x="42.6" y="170.4" transform="rotate(-90 42.6 170.4)">GND</text>
</g>
</svg>
